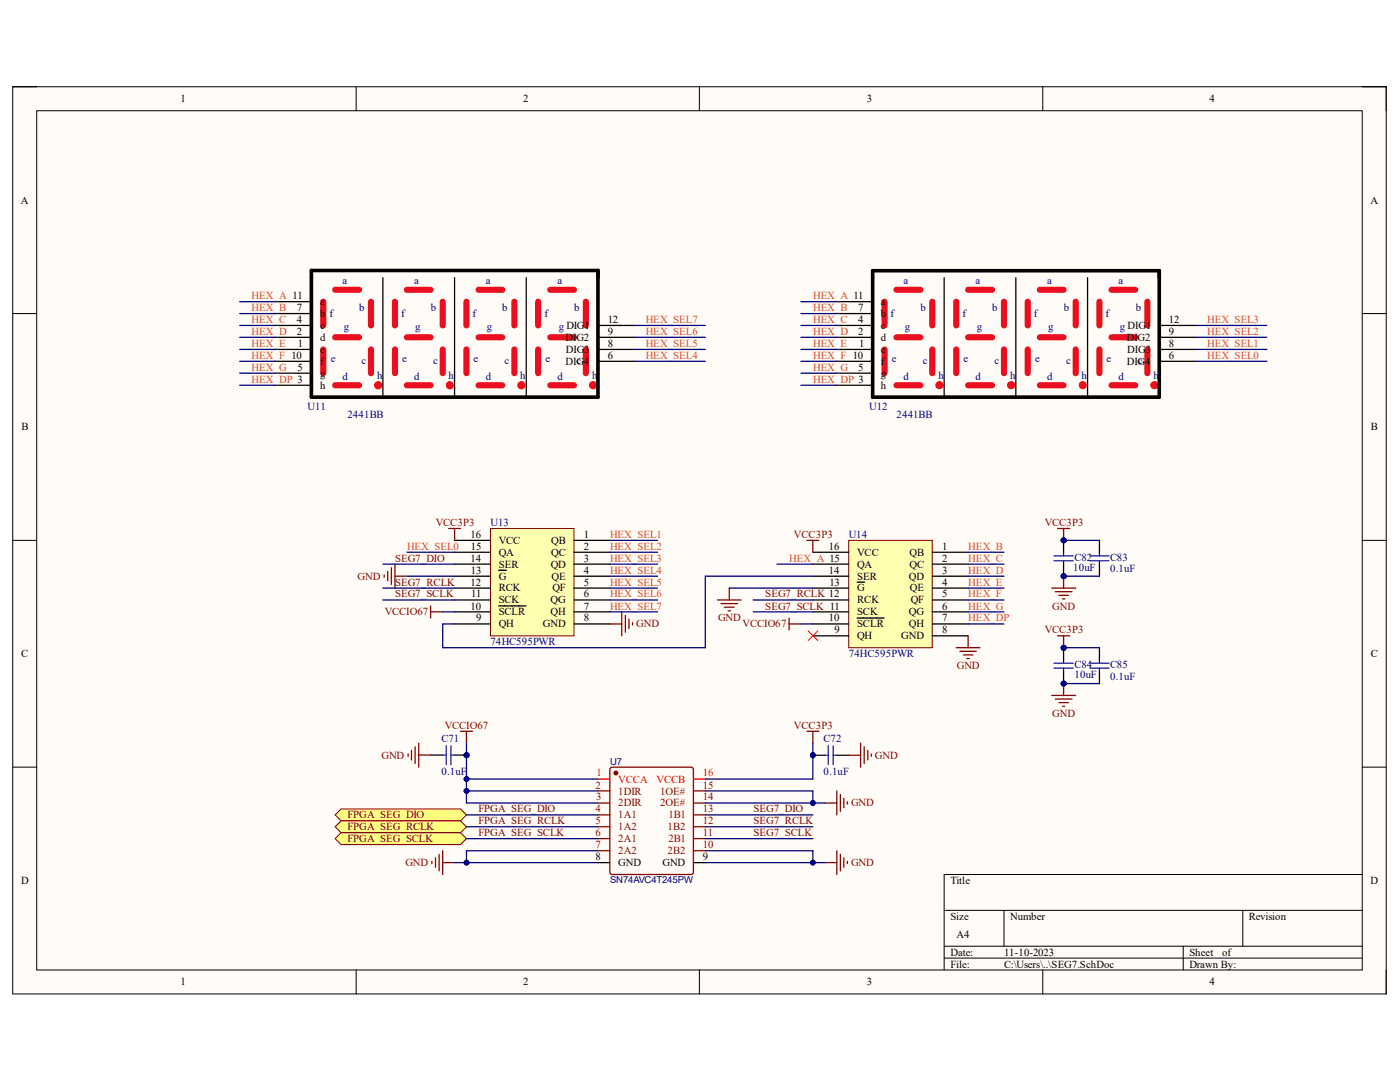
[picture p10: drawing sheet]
<svg xmlns="http://www.w3.org/2000/svg" width="279mm" height="216mm" viewBox="0 0 279 216" stroke-linecap="round" stroke-linejoin="round" font-family="sans-serif">
<path d="M2.5 17.3h274.1v181h-274.1z" fill="#fffbf7"/>
<path d="M2.5 17.3h274.1v181h-274.1z" fill="none" stroke="#000" stroke-width=".2"/>
<path d="M7.3 22.1h264.6v171.4h-264.6z" fill="#fffbf7"/>
<g fill="none" stroke="#000" stroke-width=".2">
<path d="M2.5 17.3h4.8M71.1 17.3v4.8M139.6 17.3v4.8M208.1 17.3v4.8M271.9 17.3h4.7v4.8M7.3 22.1h264.6v171.4h-264.6zM2.5 62.6h4.8M271.9 62.6h4.7M2.5 107.8h4.8M271.9 107.8h4.7M2.5 153.1h4.8M271.9 153.1h4.7"/>
<path d="M271.9 174.5h-83.5v19M71.1 193.5v4.8M139.6 193.5v4.8M188.4 181.7h83.5M188.4 188.8h83.5M188.4 191.2h83.5M200.4 181.7v7.1M208.1 193.5v4.8M236.1 188.8v4.7M248 181.7v7.1M276.6 193.5v4.8"/>
</g>
<path d="M169.4 107.8h16.7v21.5h-16.7z" fill="#ffffb0"/>
<path d="M169.4 107.8h16.7v21.4h-16.7z" fill="none" stroke="#800000" stroke-width=".2"/>
<g fill="none" stroke="#000" stroke-width=".25">
<path d="M162.2 119.7h7.2M162.2 117.3h7.2M162.2 115h7.2M162.2 112.6h7.2M162.2 110.2h7.2M171.1 116.2h1.5M186.1 119.7h7.1M186.1 117.3h7.1M186.1 115h7.1M186.1 112.6h7.1M186.1 110.2h7.1M162.2 126.9h7.2"/>
<path d="M162.2 124.5h7.2M162.2 122.1h7.2M171.1 123.3h5.3M186.1 126.9h7.1M186.1 124.5h7.1M186.1 122.1h7.1"/>
</g>
<path d="M143.2 119.7h4.7M145.5 117.3v2.4M143.9 120.4h3.3M144.6 121.2h1.9M145.3 121.9h.5M190.8 129.2h4.8M191.6 130h3.3M192.3 130.7h1.9M193 131.4h.5M193.2 126.9v2.3" fill="none" stroke="#800000" stroke-width=".25"/>
<path d="M161.3 125.9l1.9 1.9M163.2 125.9l-1.9 1.9" fill="none" stroke="#f00" stroke-width=".2"/>
<circle cx="212.3" cy="107.8" r=".48" fill="#000080"/>
<circle cx="212.3" cy="107.8" r=".48" fill="none" stroke="#000080" stroke-width=".2"/>
<circle cx="212.3" cy="115" r=".48" fill="#000080"/>
<circle cx="212.3" cy="115" r=".48" fill="none" stroke="#000080" stroke-width=".2"/>
<path d="M212.3 107.8v2.4" fill="none" stroke="#000" stroke-width=".25"/>
<circle cx="212.3" cy="107.8" r=".48" fill="#000080"/>
<circle cx="212.3" cy="107.8" r=".48" fill="none" stroke="#000080" stroke-width=".2"/>
<path d="M212.3 112.6v2.4" fill="none" stroke="#000" stroke-width=".25"/>
<circle cx="212.3" cy="115" r=".48" fill="#000080"/>
<circle cx="212.3" cy="115" r=".48" fill="none" stroke="#000080" stroke-width=".2"/>
<path d="M210.4 111.9h3.8M210.4 110.9h3.8M212.3 110.2v.7M212.3 111.9v.7M217.5 111.9h3.8M217.5 110.9h3.8M219.4 110.2v.7M219.4 111.9v.7" fill="none" stroke="#00f" stroke-width=".25"/>
<path d="M219.4 107.8v2.4M219.4 112.6v2.4" fill="none" stroke="#000" stroke-width=".25"/>
<path d="M209.9 117.3h4.8M210.6 118.1h3.4M211.3 118.8h1.9M212 119.5h.5M212.3 115v2.3" fill="none" stroke="#800000" stroke-width=".25"/>
<circle cx="212.3" cy="115" r=".48" fill="#000080"/>
<circle cx="212.3" cy="115" r=".48" fill="none" stroke="#000080" stroke-width=".2"/>
<circle cx="212.3" cy="129.3" r=".48" fill="#000080"/>
<circle cx="212.3" cy="129.3" r=".48" fill="none" stroke="#000080" stroke-width=".2"/>
<circle cx="212.3" cy="136.4" r=".48" fill="#000080"/>
<circle cx="212.3" cy="136.4" r=".48" fill="none" stroke="#000080" stroke-width=".2"/>
<path d="M212.3 129.2v2.4" fill="none" stroke="#000" stroke-width=".25"/>
<circle cx="212.3" cy="129.3" r=".48" fill="#000080"/>
<circle cx="212.3" cy="129.3" r=".48" fill="none" stroke="#000080" stroke-width=".2"/>
<path d="M212.3 134v2.4" fill="none" stroke="#000" stroke-width=".25"/>
<circle cx="212.3" cy="136.4" r=".48" fill="#000080"/>
<circle cx="212.3" cy="136.4" r=".48" fill="none" stroke="#000080" stroke-width=".2"/>
<path d="M210.4 133.3h3.8M210.4 132.3h3.8M212.3 131.6v.7M212.3 133.3v.7M217.5 133.3h3.8M217.5 132.3h3.8M219.4 131.6v.7M219.4 133.3v.7" fill="none" stroke="#00f" stroke-width=".25"/>
<path d="M219.4 129.2v2.4M219.4 134v2.4" fill="none" stroke="#000" stroke-width=".25"/>
<path d="M209.9 138.8h4.8M210.6 139.5h3.4M212.3 136.4v2.4M211.3 140.2h1.9M212 140.9h.5" fill="none" stroke="#800000" stroke-width=".25"/>
<circle cx="212.3" cy="136.4" r=".48" fill="#000080"/>
<circle cx="212.3" cy="136.4" r=".48" fill="none" stroke="#000080" stroke-width=".2"/>
<path d="M66.9 57.8h4.8M64.5 60.2v4.7M64.5 69.7v4.8M66.9 67.3h4.8M66.9 76.9h4.8M74 60.2v4.7M74 69.7v4.8" fill="none" stroke="#ed0d21" stroke-width="1.2"/>
<circle cx="75.5" cy="76.9" r=".72" fill="#ed0d21"/>
<circle cx="75.5" cy="76.9" r=".72" fill="none" stroke="#f00" stroke-width=".2"/>
<path d="M81.2 57.8h4.7M78.8 60.2v4.7M78.8 69.7v4.8M81.2 67.3h4.7M81.2 76.9h4.7M88.3 60.2v4.7M88.3 69.7v4.8" fill="none" stroke="#ed0d21" stroke-width="1.2"/>
<circle cx="89.8" cy="76.9" r=".71" fill="#ed0d21"/>
<circle cx="89.8" cy="76.9" r=".71" fill="none" stroke="#f00" stroke-width=".2"/>
<path d="M95.5 57.8h4.7M93.1 60.2v4.7M93.1 69.7v4.8M95.5 67.3h4.7M95.5 76.9h4.7M102.7 60.2v4.7M102.7 69.7v4.8" fill="none" stroke="#ed0d21" stroke-width="1.2"/>
<circle cx="104.1" cy="76.9" r=".72" fill="#ed0d21"/>
<circle cx="104.1" cy="76.9" r=".72" fill="none" stroke="#f00" stroke-width=".2"/>
<path d="M109.8 57.8h4.8M107.4 60.2v4.7M107.4 69.7v4.8M109.8 67.3h4.8M109.8 76.9h4.8M116.9 60.2v4.7M116.9 69.7v4.8" fill="none" stroke="#ed0d21" stroke-width="1.2"/>
<circle cx="118.4" cy="76.9" r=".72" fill="#ed0d21"/>
<circle cx="118.4" cy="76.9" r=".72" fill="none" stroke="#f00" stroke-width=".2"/>
<g fill="none" stroke="#000" stroke-width=".25">
<path d="M76.4 55.4v23.8M90.7 55.4v23.8M105 55.4v23.8M119.3 55.4v23.8M55 60.2h7.1M55 62.6h7.1M55 64.9h7.1M55 67.3h7.1M55 69.7h7.1M55 72.1h7.1M55 74.5h7.1M55 76.9h7.1"/>
<path d="M119.3 64.9h7.2M119.3 67.3h7.2M119.3 69.7h7.2M119.3 72.1h7.2"/>
</g>
<path d="M62.1 54h57.2v25.2h-57.2z" fill="none" stroke="#000" stroke-width=".72"/>
<path d="M178.9 57.8h4.8M176.5 60.2v4.7M176.5 69.7v4.8M178.9 67.3h4.8M178.9 76.9h4.8M186.1 60.2v4.7M186.1 69.7v4.8" fill="none" stroke="#ed0d21" stroke-width="1.2"/>
<circle cx="187.5" cy="76.9" r=".71" fill="#ed0d21"/>
<circle cx="187.5" cy="76.9" r=".71" fill="none" stroke="#f00" stroke-width=".2"/>
<path d="M193.2 57.8h4.8M190.8 60.2v4.7M190.8 69.7v4.8M193.2 67.3h4.8M193.2 76.9h4.8M200.4 60.2v4.7M200.4 69.7v4.8" fill="none" stroke="#ed0d21" stroke-width="1.2"/>
<circle cx="201.8" cy="76.9" r=".71" fill="#ed0d21"/>
<circle cx="201.8" cy="76.9" r=".71" fill="none" stroke="#f00" stroke-width=".2"/>
<path d="M207.5 57.8h4.8M205.1 60.2v4.7M205.1 69.7v4.8M207.5 67.3h4.8M207.5 76.9h4.8M214.7 60.2v4.7M214.7 69.7v4.8" fill="none" stroke="#ed0d21" stroke-width="1.2"/>
<circle cx="216.1" cy="76.9" r=".71" fill="#ed0d21"/>
<circle cx="216.1" cy="76.9" r=".71" fill="none" stroke="#f00" stroke-width=".2"/>
<path d="M221.8 57.8h4.8M219.4 60.2v4.7M219.4 69.7v4.8M221.8 67.3h4.8M221.8 76.9h4.8M229 60.2v4.7M229 69.7v4.8" fill="none" stroke="#ed0d21" stroke-width="1.2"/>
<circle cx="230.4" cy="76.9" r=".72" fill="#ed0d21"/>
<circle cx="230.4" cy="76.9" r=".72" fill="none" stroke="#f00" stroke-width=".2"/>
<g fill="none" stroke="#000" stroke-width=".25">
<path d="M188.4 55.4v23.8M202.7 55.4v23.8M217 55.4v23.8M231.4 55.4v23.8M167 60.2h7.2M167 62.6h7.2M167 64.9h7.2M167 67.3h7.2M167 69.7h7.2M167 72.1h7.2M167 74.5h7.2M167 76.9h7.2"/>
<path d="M231.4 64.9h7.1M231.4 67.3h7.1M231.4 69.7h7.1M231.4 72.1h7.1"/>
</g>
<path d="M174.2 54h57.2v25.2h-57.2z" fill="none" stroke="#000" stroke-width=".72"/>
<path d="M97.9 105.4h16.7v21.5h-16.7z" fill="#ffffb0"/>
<path d="M97.9 105.5h16.7v21.4h-16.7z" fill="none" stroke="#800000" stroke-width=".2"/>
<g fill="none" stroke="#000" stroke-width=".25">
<path d="M90.7 119.7h7.2M90.7 117.3h7.2M90.7 115h7.2M90.7 112.6h7.2M90.7 110.2h7.2M90.7 107.8h7.2M99.5 113.8h1.5M114.6 119.7h7.1M114.6 117.3h7.1M114.6 115h7.1M114.6 112.6h7.1M114.6 110.2h7.1"/>
<path d="M114.6 107.8h7.1M90.7 124.5h7.2M90.7 122.1h7.2M99.5 120.9h5.4M114.6 124.5h7.1M114.6 122.1h7.1"/>
</g>
<path d="M211.1 105.5h2.4M212.3 105.5v2.3" fill="none" stroke="#800000" stroke-width=".25"/>
<circle cx="212.3" cy="107.8" r=".48" fill="#000080"/>
<circle cx="212.3" cy="107.8" r=".48" fill="none" stroke="#000080" stroke-width=".2"/>
<path d="M211.1 126.9h2.4M212.3 126.9v2.3" fill="none" stroke="#800000" stroke-width=".25"/>
<circle cx="212.3" cy="129.3" r=".48" fill="#000080"/>
<circle cx="212.3" cy="129.3" r=".48" fill="none" stroke="#000080" stroke-width=".2"/>
<g fill="none" stroke="#800000" stroke-width=".25">
<path d="M76.7 114.7v.5M77.4 114v1.9M78.1 113.3v3.3M78.8 112.6v4.7M78.8 115h2.4M89.5 105.5h2.4M90.7 105.5v2.3M161 107.8h2.4M162.2 107.8v2.4M85.9 120.9v2.4M85.9 122.1h2.4M121.7 124.5h2.4"/>
<path d="M124.1 122.1v4.8M124.8 122.8v3.4M125.5 123.5v1.9M126.2 124.2v.5M157.5 124.5h2.4M157.5 123.3v2.4"/>
</g>
<path d="M66.9 162.6l1.2-1.2h23.8l1.2 1.2-1.2 1.2h-23.8z" fill-rule="evenodd" fill="#ffff80"/>
<path d="M66.9 162.6l1.2-1.2h23.8l1.2 1.2-1.2 1.2h-23.8z" fill="none" stroke="#800000" stroke-width=".2"/>
<path d="M68.1 163.8h23.8l1.2 1.2-1.2 1.2h-23.8l-1.2-1.2z" fill-rule="evenodd" fill="#ffff80"/>
<path d="M68.1 163.8h23.8l1.2 1.2-1.2 1.2h-23.8l-1.2-1.2z" fill="none" stroke="#800000" stroke-width=".2"/>
<path d="M66.9 167.3l1.2-1.1h23.8l1.2 1.1-1.2 1.2h-23.8z" fill-rule="evenodd" fill="#ffff80"/>
<path d="M66.9 167.3l1.2-1.1h23.8l1.2 1.1-1.2 1.2h-23.8z" fill="none" stroke="#800000" stroke-width=".2"/>
<path d="M167 157.8v4.8M167.7 158.5v3.4M168.4 159.3v1.9M169.1 160v.4M164.6 160.2h2.4" fill="none" stroke="#800000" stroke-width=".25"/>
<circle cx="93.1" cy="150.7" r=".49" fill="#000080"/>
<circle cx="93.1" cy="150.7" r=".49" fill="none" stroke="#000080" stroke-width=".2"/>
<path d="M90.7 150.7h2.4" fill="none" stroke="#000" stroke-width=".25"/>
<circle cx="93.1" cy="150.7" r=".49" fill="#000080"/>
<circle cx="93.1" cy="150.7" r=".49" fill="none" stroke="#000080" stroke-width=".2"/>
<path d="M85.9 150.7h2.4" fill="none" stroke="#000" stroke-width=".25"/>
<path d="M88.3 150.7h.8M89.1 148.8v3.8M90 148.8v3.8M90 150.7h.7" fill="none" stroke="#00f" stroke-width=".25"/>
<circle cx="162.2" cy="150.7" r=".48" fill="#000080"/>
<circle cx="162.2" cy="150.7" r=".48" fill="none" stroke="#000080" stroke-width=".2"/>
<path d="M162.2 150.7h2.4M167 150.7h2.4" fill="none" stroke="#000" stroke-width=".25"/>
<circle cx="162.2" cy="150.7" r=".48" fill="#000080"/>
<circle cx="162.2" cy="150.7" r=".48" fill="none" stroke="#000080" stroke-width=".2"/>
<path d="M164.6 150.7h.7M165.3 148.8v3.8M166.3 148.8v3.8M166.3 150.7h.7" fill="none" stroke="#00f" stroke-width=".25"/>
<g fill="none" stroke="#800000" stroke-width=".25">
<path d="M81.4 150.5v.4M82.1 149.7v1.9M82.8 149v3.4M83.6 148.3v4.8M83.6 150.7h2.3M169.4 150.7h2.3M171.7 148.3v4.8M172.5 149v3.4M173.2 149.7v1.9M173.9 150.5v.4M86.2 171.9v.4M86.9 171.2v1.9"/>
<path d="M87.6 170.5v3.3M88.3 169.8v4.7M88.3 172.1h2.4M164.6 172.1h2.4M167 169.8v4.7M167.7 170.5v3.3M168.4 171.2v1.9M169.1 171.9v.4"/>
</g>
<path d="M121.8 153.3l.4-.2h15.7l.4 .2 .1 20.7-.2 .4-16 .1-.4-.2z" fill="none" stroke="#870000" stroke-width=".25"/>
<circle cx="122.9" cy="154.2" r=".36" fill="#870000"/>
<g fill="none" stroke="#870000" stroke-width=".25">
<path d="M119.3 157.8h2.4M138.4 157.8h2.4M119.3 160.2h2.4M119.3 162.6h2.4M119.3 165h2.4M119.3 167.3h2.4M119.3 169.8h2.4M138.4 160.2h2.4M138.4 162.6h2.4M138.4 165h2.4M138.4 167.3h2.4M138.4 169.8h2.4"/>
<circle cx="122.9" cy="154.2" r=".36"/>
</g>
<path d="M119.3 155.4h2.4M138.4 155.4h2.4" fill="none" stroke="#f00" stroke-width=".25"/>
<path d="M119.3 172.1h2.4M138.4 172.1h2.4" fill="none" stroke="#000" stroke-width=".25"/>
<path d="M91.9 145.9h2.4M93.1 145.9v2.4M161 145.9h2.4M162.2 145.9v2.4" fill="none" stroke="#800000" stroke-width=".25"/>
<g fill="none" stroke="#000080" stroke-width=".25">
<path d="M47.8 64.9h7.2M47.8 76.9h7.2M47.8 74.5h7.2M47.8 72.1h7.2M47.8 69.7h7.2M47.8 67.3h7.2M47.8 62.6h7.2M47.8 60.2h7.2M238.5 64.9h14.3M76.4 119.7h14.3M76.4 117.3h14.3M76.4 112.6h14.3"/>
<path d="M81.2 115h9.5M81.2 110.2h9.5M162.2 115h-21.4v14.2h-52.5v-4.7h2.4M88.3 122.1h2.4M90.7 172.1h28.6"/>
</g>
<circle cx="93.1" cy="172.1" r=".48" fill="#000080"/>
<circle cx="93.1" cy="172.1" r=".48" fill="none" stroke="#000080" stroke-width=".2"/>
<path d="M119.3 169.8h-26.2v2.3" fill="none" stroke="#000080" stroke-width=".25"/>
<circle cx="93.1" cy="172.1" r=".48" fill="#000080"/>
<circle cx="93.1" cy="172.1" r=".48" fill="none" stroke="#000080" stroke-width=".2"/>
<path d="M119.3 155.4h-26.2v4.8h26.2M93.1 167.3h26.2M93.1 165h26.2M93.1 162.6h26.2" fill="none" stroke="#000080" stroke-width=".25"/>
<circle cx="93.1" cy="155.4" r=".48" fill="#000080"/>
<circle cx="93.1" cy="155.4" r=".48" fill="none" stroke="#000080" stroke-width=".2"/>
<circle cx="93.1" cy="157.8" r=".48" fill="#000080"/>
<circle cx="93.1" cy="157.8" r=".48" fill="none" stroke="#000080" stroke-width=".2"/>
<path d="M93.1 157.8h26.2" fill="none" stroke="#000080" stroke-width=".25"/>
<circle cx="93.1" cy="157.8" r=".48" fill="#000080"/>
<circle cx="93.1" cy="157.8" r=".48" fill="none" stroke="#000080" stroke-width=".2"/>
<path d="M126.5 72.1h14.3M126.5 69.7h14.3M126.5 67.3h14.3M126.5 64.9h14.3M121.7 119.7h9.5M121.7 117.3h9.5M121.7 115h9.5M121.7 112.6h9.5M121.7 110.2h9.5M121.7 107.8h9.5M121.7 122.1h9.5M140.8 172.1h23.8" fill="none" stroke="#000080" stroke-width=".25"/>
<circle cx="162.2" cy="172.1" r=".46" fill="#000080"/>
<circle cx="162.2" cy="172.1" r=".46" fill="none" stroke="#000080" stroke-width=".2"/>
<path d="M140.8 169.8h21.4v2.3" fill="none" stroke="#000080" stroke-width=".25"/>
<circle cx="162.2" cy="172.1" r=".46" fill="#000080"/>
<circle cx="162.2" cy="172.1" r=".46" fill="none" stroke="#000080" stroke-width=".2"/>
<path d="M140.8 167.3h21.4M140.8 165h21.4M140.8 162.6h21.4M140.8 160.2h23.8" fill="none" stroke="#000080" stroke-width=".25"/>
<circle cx="162.2" cy="160.2" r=".48" fill="#000080"/>
<circle cx="162.2" cy="160.2" r=".48" fill="none" stroke="#000080" stroke-width=".2"/>
<path d="M140.8 157.8h21.4v2.4" fill="none" stroke="#000080" stroke-width=".25"/>
<circle cx="162.2" cy="160.2" r=".48" fill="#000080"/>
<circle cx="162.2" cy="160.2" r=".48" fill="none" stroke="#000080" stroke-width=".2"/>
<path d="M162.2 148.3v7.1h-21.4" fill="none" stroke="#000080" stroke-width=".25"/>
<circle cx="162.2" cy="150.7" r=".48" fill="#000080"/>
<circle cx="162.2" cy="150.7" r=".48" fill="none" stroke="#000080" stroke-width=".2"/>
<g fill="none" stroke="#000080" stroke-width=".25">
<path d="M159.9 76.9h7.1M159.9 74.5h7.1M159.9 72.1h7.1M159.9 69.7h7.1M159.9 67.3h7.1M159.9 64.9h7.1M159.9 62.6h7.1M159.9 60.2h7.1M145.5 117.3h16.7M150.3 119.7h11.9M155.1 112.6h7.1M193.2 117.3h7.2"/>
<path d="M193.2 119.7h7.2M193.2 112.6h7.2M193.2 115h7.2M193.2 110.2h7.2M150.3 122.1h11.9M159.9 124.5h2.3M193.2 122.1h7.2M193.2 124.5h7.2M212.3 136.4h7.1"/>
</g>
<circle cx="212.3" cy="136.4" r=".48" fill="#000080"/>
<circle cx="212.3" cy="136.4" r=".48" fill="none" stroke="#000080" stroke-width=".2"/>
<path d="M212.3 129.2h7.1" fill="none" stroke="#000080" stroke-width=".25"/>
<circle cx="212.3" cy="129.3" r=".48" fill="#000080"/>
<circle cx="212.3" cy="129.3" r=".48" fill="none" stroke="#000080" stroke-width=".2"/>
<path d="M212.3 115h7.1" fill="none" stroke="#000080" stroke-width=".25"/>
<circle cx="212.3" cy="115" r=".48" fill="#000080"/>
<circle cx="212.3" cy="115" r=".48" fill="none" stroke="#000080" stroke-width=".2"/>
<path d="M212.3 107.8h7.1" fill="none" stroke="#000080" stroke-width=".25"/>
<circle cx="212.3" cy="107.8" r=".48" fill="#000080"/>
<circle cx="212.3" cy="107.8" r=".48" fill="none" stroke="#000080" stroke-width=".2"/>
<path d="M238.5 72.1h14.3M238.5 69.7h14.3M238.5 67.3h14.3M93.1 148.3v7.1" fill="none" stroke="#000080" stroke-width=".25"/>
<circle cx="93.1" cy="155.4" r=".48" fill="#000080"/>
<circle cx="93.1" cy="155.4" r=".48" fill="none" stroke="#000080" stroke-width=".2"/>
<circle cx="93.1" cy="150.7" r=".49" fill="#000080"/>
<circle cx="93.1" cy="150.7" r=".49" fill="none" stroke="#000080" stroke-width=".2"/>
<g font-size="2.1">
<text x="36" y="20.4">1</text>
<text x="104.4" y="20.4">2</text>
<text x="173" y="20.4">3</text>
<text x="241.4" y="20.4">4</text>
<text x="4.1" y="40.6">A</text>
<text x="273.5" y="40.6">A</text>
<text x="59.3" y="62.1">7</text>
<text x="59.3" y="64.5">4</text>
<text x="63.9" y="60.9">a</text>
<text x="63.9" y="63.3">b</text>
<text x="63.9" y="65.7">c</text>
<text x="121.3" y="64.5">12</text>
<text x="171.3" y="62.1">7</text>
<text x="171.3" y="64.5">4</text>
<text x="175.8" y="60.9">a</text>
<text x="175.8" y="63.3">b</text>
<text x="175.8" y="65.7">c</text>
<text x="233.3" y="64.5">12</text>
<text x="59.3" y="66.8">2</text>
<text x="59.4" y="69.2">1</text>
<text x="63.9" y="68">d</text>
<text x="63.9" y="70.4">e</text>
<text x="112.9" y="68">DIG2</text>
<text x="112.9" y="70.4">DIG3</text>
<text x="121.3" y="66.8">9</text>
<text x="121.3" y="69.2">8</text>
<text x="121.3" y="71.6">6</text>
<text x="171.3" y="66.8">2</text>
<text x="171.4" y="69.2">1</text>
<text x="175.8" y="68">d</text>
<text x="175.8" y="70.4">e</text>
<text x="224.9" y="68">DIG2</text>
<text x="225" y="70.4">DIG3</text>
<text x="233.3" y="66.8">9</text>
<text x="233.3" y="69.2">8</text>
<text x="233.3" y="71.6">6</text>
<text x="59.4" y="74">5</text>
<text x="63.9" y="72.8">f</text>
<text x="63.9" y="75.2">g</text>
<text x="63.9" y="77.6">h</text>
<text x="112.9" y="72.8">DIG4</text>
<text x="171.3" y="74">5</text>
<text x="175.8" y="72.8">f</text>
<text x="175.8" y="75.2">g</text>
<text x="175.8" y="77.6">h</text>
<text x="224.9" y="72.8">DIG4</text>
<text x="4.3" y="85.9">B</text>
<text x="273.6" y="85.9">B</text>
<text x="93.9" y="107.4">16</text>
<text x="116.5" y="107.4">1</text>
<text x="93.9" y="112.1">14</text>
<text x="94" y="109.7">15</text>
<text x="99.5" y="113.3">SER</text>
<text x="99.5" y="110.9">QA</text>
<text x="99.5" y="108.5">VCC</text>
<text x="109.9" y="113.3">QD</text>
<text x="110" y="108.5">QB</text>
<text x="110" y="110.9">QC</text>
<text x="116.5" y="109.7">2</text>
<text x="116.5" y="112.1">3</text>
<text x="165.4" y="109.7">16</text>
<text x="171.1" y="113.3">QA</text>
<text x="171.1" y="110.9">VCC</text>
<text x="181.5" y="110.9">QB</text>
<text x="181.5" y="113.3">QC</text>
<text x="188" y="109.7">1</text>
<text x="188" y="112.1">2</text>
<text x="93.9" y="116.8">12</text>
<text x="94" y="114.5">13</text>
<text x="94.1" y="119.2">11</text>
<text x="99.5" y="118">RCK</text>
<text x="99.5" y="115.7">G</text>
<text x="110.1" y="115.7">QE</text>
<text x="110.2" y="118">QF</text>
<text x="116.5" y="114.5">4</text>
<text x="116.5" y="116.8">5</text>
<text x="116.5" y="119.2">6</text>
<text x="165.4" y="114.5">14</text>
<text x="165.5" y="116.8">13</text>
<text x="171.1" y="118">G</text>
<text x="171.1" y="115.7">SER</text>
<text x="181.4" y="115.7">QD</text>
<text x="181.6" y="118">QE</text>
<text x="188" y="114.5">3</text>
<text x="188" y="116.8">4</text>
<text x="188" y="119.2">5</text>
<text x="93.9" y="121.6">10</text>
<text x="95" y="124">9</text>
<text x="99.5" y="125.2">QH</text>
<text x="99.5" y="122.8">SCLR</text>
<text x="99.5" y="120.4">SCK</text>
<text x="108.3" y="125.2">GND</text>
<text x="109.9" y="120.4">QG</text>
<text x="109.9" y="122.8">QH</text>
<text x="116.5" y="121.6">7</text>
<text x="116.5" y="124">8</text>
<text x="165.4" y="124">10</text>
<text x="171.1" y="125.2">SCLR</text>
<text x="171.1" y="122.8">SCK</text>
<text x="171.1" y="120.4">RCK</text>
<text x="181.4" y="122.8">QG</text>
<text x="181.4" y="125.2">QH</text>
<text x="181.8" y="120.4">QF</text>
<text x="188" y="121.6">6</text>
<text x="188" y="124">7</text>
<text x="4.2" y="131.1">C</text>
<text x="166.5" y="126.4">9</text>
<text x="171.1" y="127.5">QH</text>
<text x="179.9" y="127.5">GND</text>
<text x="188" y="126.4">8</text>
<text x="273.6" y="131.1">C</text>
<text x="118.9" y="171.6">8</text>
<text x="123.4" y="172.8">GND</text>
<text x="132.2" y="172.8">GND</text>
<text x="140.3" y="171.6">9</text>
<text x="4.2" y="176.4">D</text>
<text x="189.7" y="176.4">Title</text>
<text x="273.5" y="176.4">D</text>
<text x="189.7" y="183.6">Size</text>
<text x="201.6" y="183.6">Number</text>
<text x="249.3" y="183.6">Revision</text>
<text x="189.7" y="190.7">Date:</text>
<text x="190.9" y="187.1">A4</text>
<text x="200.4" y="190.7">11-10-2023</text>
<text x="237.4" y="190.7">Sheet</text>
<text x="243.9" y="190.7">of</text>
<text x="36" y="196.6">1</text>
<text x="104.4" y="196.6">2</text>
<text x="173" y="196.6">3</text>
<text x="189.7" y="193.1">File:</text>
<text x="200.4" y="193.1">C:\Users\..\SEG7.SchDoc</text>
<text x="237.4" y="193.1">Drawn By:</text>
<text x="241.4" y="196.6">4</text>
</g>
<g font-size="2.1" fill="#de4e16">
<text x="50.2" y="59.7">HEX_A 11</text>
<text x="162.3" y="59.7">HEX_A 11</text>
<text x="50.2" y="62.1">HEX_B</text>
<text x="50.2" y="64.5">HEX_C</text>
<text x="128.9" y="64.5">HEX_SEL7</text>
<text x="162.3" y="62.1">HEX_B</text>
<text x="162.3" y="64.5">HEX_C</text>
<text x="240.9" y="64.5">HEX_SEL3</text>
<text x="50.2" y="66.8">HEX_D</text>
<text x="50.2" y="69.2">HEX_E</text>
<text x="50.2" y="71.6">HEX_F 10</text>
<text x="128.9" y="71.6">HEX_SEL4</text>
<text x="128.9" y="69.2">HEX_SEL5</text>
<text x="128.9" y="66.8">HEX_SEL6</text>
<text x="162.3" y="66.8">HEX_D</text>
<text x="162.3" y="69.2">HEX_E</text>
<text x="162.3" y="71.6">HEX_F 10</text>
<text x="240.9" y="71.6">HEX_SEL0</text>
<text x="240.9" y="69.2">HEX_SEL1</text>
<text x="240.9" y="66.8">HEX_SEL2</text>
<text x="50.2" y="74">HEX_G</text>
<text x="50.2" y="76.4">HEX_DP 3</text>
<text x="162.3" y="74">HEX_G</text>
<text x="162.3" y="76.4">HEX_DP 3</text>
<text x="121.7" y="107.4">HEX_SEL1</text>
<text x="81.2" y="109.7">HEX_SEL0</text>
<text x="121.7" y="109.7">HEX_SEL2</text>
<text x="121.7" y="112.1">HEX_SEL3</text>
<text x="157.5" y="112.1">HEX_A 15</text>
<text x="193.2" y="109.7">HEX_B</text>
<text x="193.2" y="112.1">HEX_C</text>
<text x="121.7" y="114.5">HEX_SEL4</text>
<text x="121.7" y="116.8">HEX_SEL5</text>
<text x="121.7" y="119.2">HEX_SEL6</text>
<text x="193.2" y="114.5">HEX_D</text>
<text x="193.2" y="116.8">HEX_E</text>
<text x="193.2" y="119.2">HEX_F</text>
<text x="121.7" y="121.6">HEX_SEL7</text>
<text x="193.2" y="121.6">HEX_G</text>
<text x="193.2" y="124">HEX_DP</text>
</g>
<g font-size="2.1" fill="#000080">
<text x="68.4" y="56.6">a</text>
<text x="82.6" y="56.6">a</text>
<text x="96.9" y="56.6">a</text>
<text x="111.3" y="56.6">a</text>
<text x="180.3" y="56.6">a</text>
<text x="194.7" y="56.6">a</text>
<text x="209" y="56.6">a</text>
<text x="223.2" y="56.6">a</text>
<text x="65.7" y="63.3">f</text>
<text x="68.6" y="65.9">g</text>
<text x="71.7" y="62.1">b</text>
<text x="80.1" y="63.3">f</text>
<text x="82.9" y="65.9">g</text>
<text x="86" y="62.1">b</text>
<text x="94.3" y="63.3">f</text>
<text x="97.2" y="65.9">g</text>
<text x="100.2" y="62.1">b</text>
<text x="108.7" y="63.3">f</text>
<text x="111.5" y="65.9">g DIG1</text>
<text x="114.6" y="62.1">b</text>
<text x="177.7" y="63.3">f</text>
<text x="180.6" y="65.9">g</text>
<text x="183.7" y="62.1">b</text>
<text x="192.1" y="63.3">f</text>
<text x="194.9" y="65.9">g</text>
<text x="198" y="62.1">b</text>
<text x="206.3" y="63.3">f</text>
<text x="209.2" y="65.9">g</text>
<text x="212.3" y="62.1">b</text>
<text x="220.6" y="63.3">f</text>
<text x="223.5" y="65.9">g DIG1</text>
<text x="226.6" y="62.1">b</text>
<text x="66" y="72.3">e</text>
<text x="68.4" y="75.9">d</text>
<text x="72.2" y="72.6">c</text>
<text x="75.3" y="75.6">h</text>
<text x="80.3" y="72.3">e</text>
<text x="82.6" y="75.9">d</text>
<text x="86.4" y="72.6">c</text>
<text x="89.5" y="75.6">h</text>
<text x="94.5" y="72.3">e</text>
<text x="96.9" y="75.9">d</text>
<text x="100.7" y="72.6">c</text>
<text x="103.8" y="75.6">h</text>
<text x="108.9" y="72.3">e</text>
<text x="111.3" y="75.9">d</text>
<text x="115.1" y="72.6">c</text>
<text x="118.2" y="75.6">h</text>
<text x="178" y="72.3">e</text>
<text x="180.3" y="75.9">d</text>
<text x="184.1" y="72.6">c</text>
<text x="187.3" y="75.6">h</text>
<text x="192.3" y="72.3">e</text>
<text x="194.7" y="75.9">d</text>
<text x="198.5" y="72.6">c</text>
<text x="201.6" y="75.6">h</text>
<text x="206.6" y="72.3">e</text>
<text x="209" y="75.9">d</text>
<text x="212.8" y="72.6">c</text>
<text x="215.9" y="75.6">h</text>
<text x="220.9" y="72.3">e</text>
<text x="223.2" y="75.9">d</text>
<text x="227.1" y="72.6">c</text>
<text x="230.2" y="75.6">h</text>
<text x="61.4" y="81.8">U11</text>
<text x="69.3" y="83.5">2441BB</text>
<text x="173.4" y="81.8">U12</text>
<text x="178.9" y="83.5">2441BB</text>
<text x="97.9" y="104.9">U13</text>
<text x="169.4" y="107.4">U14</text>
<text x="214.4" y="111.8">C82</text>
<text x="221.6" y="111.8">C83</text>
<text x="214.2" y="114">10uF</text>
<text x="221.6" y="114.2">0.1uF</text>
<text x="97.9" y="128.7">74HC595PWR</text>
<text x="169.4" y="131.1">74HC595PWR</text>
<text x="214.4" y="133.3">C84</text>
<text x="214.4" y="135.4">10uF</text>
<text x="221.6" y="135.6">0.1uF</text>
<text x="221.6" y="133.3">C85</text>
<text x="88.1" y="148.1">C71</text>
<text x="164.4" y="148.1">C72</text>
<text x="88.1" y="154.7">0.1uF</text>
<text x="164.4" y="154.7">0.1uF</text>
</g>
<g font-size="2.1" fill="#800000">
<text x="87" y="104.9">VCC3P3</text>
<text x="158.5" y="107.4">VCC3P3</text>
<text x="208.5" y="104.9">VCC3P3</text>
<text x="78.9" y="112.1">SEG7_DIO</text>
<text x="71.4" y="115.7">GND</text>
<text x="78.9" y="116.8">SEG7_RCLK</text>
<text x="78.9" y="119.2">SEG7_SCLK</text>
<text x="152.7" y="119.2">SEG7_RCLK 12</text>
<text x="76.8" y="122.8">VCCIO67</text>
<text x="127" y="125.2">GND</text>
<text x="143.3" y="124">GND</text>
<text x="148.2" y="125.2">VCCIO67</text>
<text x="152.7" y="121.6">SEG7_SCLK 11</text>
<text x="210" y="121.6">GND</text>
<text x="208.5" y="126.4">VCC3P3</text>
<text x="191" y="133.5">GND</text>
<text x="210" y="143.1">GND</text>
<text x="88.8" y="145.5">VCCIO67</text>
<text x="158.5" y="145.5">VCC3P3</text>
<text x="76.2" y="151.4">GND</text>
<text x="174.6" y="151.4">GND</text>
<text x="169.9" y="160.9">GND</text>
<text x="69.3" y="163.3">FPGA_SEG_DIO</text>
<text x="69.3" y="165.6">FPGA_SEG_RCLK</text>
<text x="95.5" y="162.1">FPGA_SEG_DIO</text>
<text x="95.5" y="164.5">FPGA_SEG_RCLK</text>
<text x="95.5" y="166.8">FPGA_SEG_SCLK</text>
<text x="150.4" y="162.1">SEG7_DIO</text>
<text x="150.4" y="164.5">SEG7_RCLK</text>
<text x="150.4" y="166.8">SEG7_SCLK</text>
<text x="69.3" y="168">FPGA_SEG_SCLK</text>
<text x="80.9" y="172.8">GND</text>
<text x="169.9" y="172.8">GND</text>
</g>
<g font-size="2.1" fill="#f00">
<text x="119" y="154.9">1</text>
<text x="140.3" y="154.9">16</text>
<text x="123.4" y="156.2">VCCA</text>
<text x="131" y="156.2">VCCB</text>
</g>
<g font-size="2.1" fill="#870000">
<text x="118.8" y="157.4">2</text>
<text x="119" y="159.7">3</text>
<text x="123.4" y="158.5">1DIR</text>
<text x="123.4" y="160.9">2DIR</text>
<text x="131.7" y="160.9">2OE#</text>
<text x="131.7" y="158.5">1OE#</text>
<text x="140.3" y="159.7">14</text>
<text x="140.3" y="157.4">15</text>
<text x="118.8" y="162.1">4</text>
<text x="118.8" y="166.8">6</text>
<text x="118.9" y="164.5">5</text>
<text x="123.4" y="163.3">1A1</text>
<text x="123.4" y="165.6">1A2</text>
<text x="133.2" y="165.6">1B2</text>
<text x="133.4" y="163.3">1B1</text>
<text x="140.3" y="166.8">11</text>
<text x="140.3" y="164.5">12</text>
<text x="140.3" y="162.1">13</text>
<text x="118.9" y="169.2">7</text>
<text x="123.4" y="168">2A1</text>
<text x="123.4" y="170.4">2A2</text>
<text x="133.2" y="170.4">2B2</text>
<text x="133.4" y="168">2B1</text>
<text x="140.3" y="169.2">10</text>
</g>
<g font-size="1.9" fill="#000080">
<text x="121.7" y="152.7">U7</text>
<text x="121.7" y="176.2">SN74AVC4T245PW</text>
</g>
</svg>
